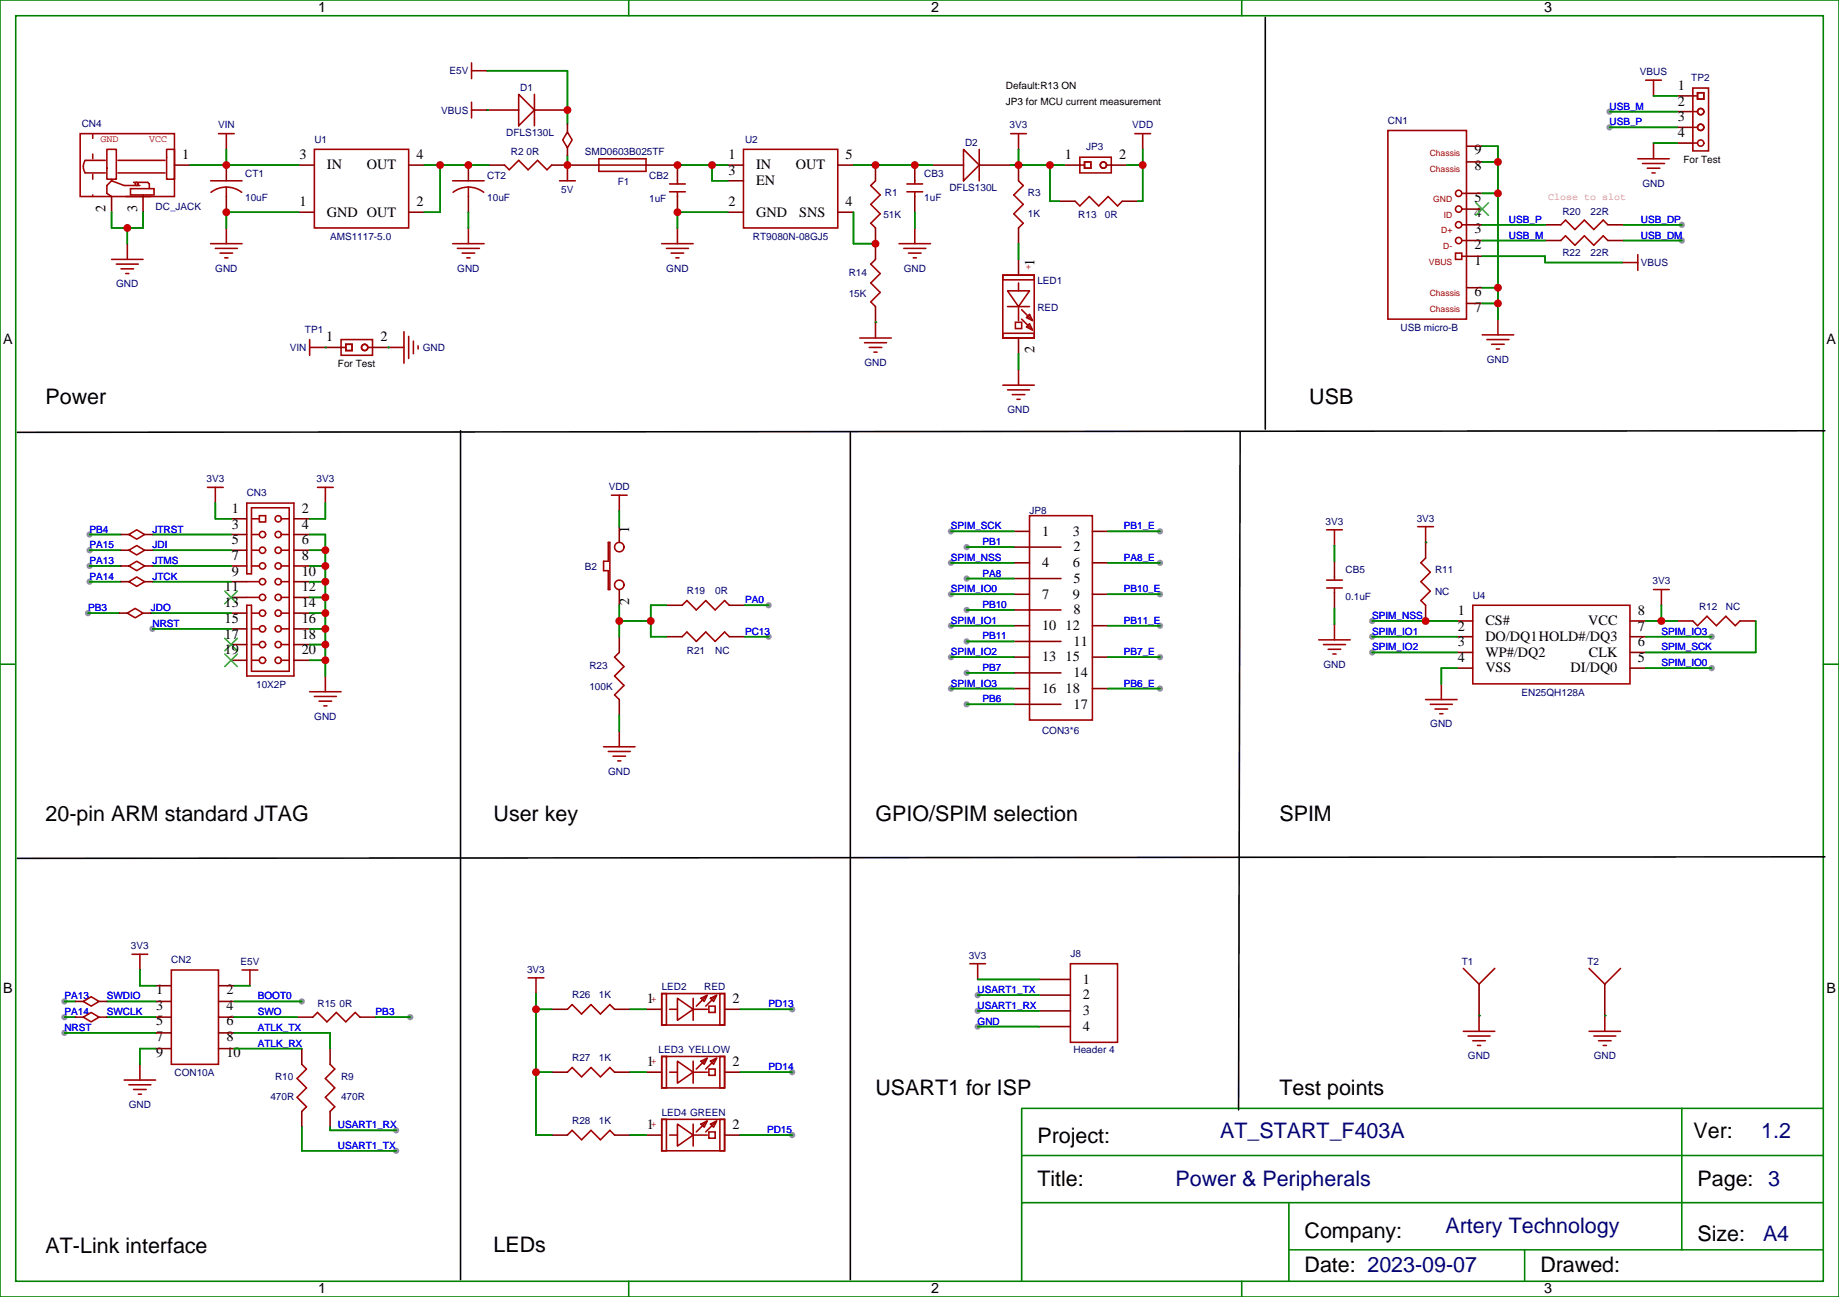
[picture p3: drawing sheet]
<svg xmlns="http://www.w3.org/2000/svg" width="413mm" height="291mm" viewBox="0 0 413 291" stroke-linecap="round" stroke-linejoin="round" font-family="sans-serif">
<g fill="#999">
<circle cx="20.1" cy="127" r=".71"/>
<circle cx="20.1" cy="123.5" r=".71"/>
<circle cx="20.1" cy="119.9" r=".71"/>
<circle cx="34.2" cy="141.1" r=".71"/>
<circle cx="20.1" cy="130.5" r=".71"/>
<circle cx="19.8" cy="137.6" r=".71"/>
<circle cx="14.5" cy="231.8" r=".71"/>
<circle cx="14.5" cy="228.2" r=".71"/>
<circle cx="14.5" cy="224.7" r=".71"/>
<circle cx="67.7" cy="224.7" r=".71"/>
<circle cx="377.5" cy="50.4" r=".71"/>
<circle cx="377.5" cy="54" r=".71"/>
<circle cx="219.4" cy="223.3" r=".71"/>
<circle cx="219.4" cy="226.8" r=".71"/>
<circle cx="219.4" cy="230.4" r=".71"/>
<circle cx="213.4" cy="119.2" r=".71"/>
<circle cx="217" cy="122.8" r=".71"/>
<circle cx="213.4" cy="126.3" r=".71"/>
<circle cx="217" cy="129.8" r=".71"/>
<circle cx="213.4" cy="133.3" r=".71"/>
<circle cx="217" cy="136.9" r=".71"/>
<circle cx="213.4" cy="140.4" r=".71"/>
<circle cx="217" cy="143.9" r=".71"/>
<circle cx="213.4" cy="147.5" r=".71"/>
<circle cx="217" cy="151" r=".71"/>
<circle cx="213.4" cy="154.5" r=".71"/>
<circle cx="217" cy="158" r=".71"/>
<circle cx="260.4" cy="119.2" r=".71"/>
<circle cx="260.4" cy="126.3" r=".71"/>
<circle cx="260.4" cy="133.3" r=".71"/>
<circle cx="260.4" cy="140.4" r=".71"/>
<circle cx="260.4" cy="147.5" r=".71"/>
<circle cx="260.4" cy="154.5" r=".71"/>
<circle cx="308" cy="142.9" r=".71"/>
<circle cx="308" cy="146.4" r=".71"/>
<circle cx="384.2" cy="149.9" r=".71"/>
<circle cx="308" cy="139.3" r=".71"/>
<circle cx="384.2" cy="142.9" r=".71"/>
<circle cx="172.5" cy="142.9" r=".71"/>
<circle cx="172.5" cy="135.8" r=".71"/>
<circle cx="177.8" cy="226.5" r=".71"/>
<circle cx="177.8" cy="254.7" r=".71"/>
<circle cx="177.8" cy="240.6" r=".71"/>
<circle cx="88.9" cy="253.6" r=".71"/>
<circle cx="88.9" cy="258.2" r=".71"/>
<circle cx="361.2" cy="28.6" r=".71"/>
<circle cx="361.2" cy="25" r=".71"/>
<circle cx="92.1" cy="228.2" r=".71"/>
</g>
<g fill="none" stroke="#a10000" stroke-width=".35">
<path d="M105.8 15.9h3.6M105.8 14.1v3.5M369.4 18h3.5M371.1 18v3.5M379.9 19.8h3.6v14.1h-3.6zM18 30h21.2v14.1h-21.2zM19 38.8h4.6M19 36h4.6M19.1 36a2.46 2.46 0 0 0 0 2.8M24 33.5h2.1v6.7h-2.1zM26.5 38.8h10.5M26.5 36h10.5"/>
<path d="M37.4 33.5h1.8v6.7h-1.8zM49 30h3.6M50.8 30v3.5M70.6 33.5h21.1v17.7h-21.1zM105.8 22.9v3.6M105.8 24.7h3.6M113.2 37l1.1 1.1 2.1-2.1 2.1 2.1 2.1-2.1 2.2 2.1 1-1.1M116.4 21.2l3.5 3.5-3.5 3.5zM119.9 21.2v7M127.4 37v3.6M134.4 37h10.6M134.4 35.6h10.6v2.9h-10.6z"/>
<path d="M166.9 33.5h21.1v17.7h-21.1zM216.3 33.5l3.5 3.5-3.5 3.6zM219.8 33.5v7.1M226.8 30h3.6M228.6 30v3.5M242.4 35.3h7v3.5h-7zM242.4 37h1M243.4 36.3h1.4v1.4h-1.4zM248.4 37h1M254.7 30h3.5M256.5 30v3.5M311.5 29.3h17.6v42.3h-17.6z"/>
<path d="M367.6 35.6h7M368.7 36.7h4.9M369.7 37.7h2.8M370.8 38.8h.7M371.1 32.1v3.5M379.9 21.5h1.1M379.9 25h1.1M379.9 28.6h1.1M379.9 32.1h1.1M381 20.8h1.4v1.4h-1.4zM25 40.6l-1 1v1.8l1 .7M25 40.6l2.9 1h3.5"/>
<path d="M25 40.2v.4M25 58.2h7.1M26.1 59.3h4.9M28.2 44.1h5.7M28.6 54.7v3.5M29.3 42.3h5.3v1.4h-5.3zM30 40.9h3.2l.3 .4v1M32.1 43.7v.4M47.3 40.6h7M47.3 54.7h7M48.3 55.7h5M49.4 56.8h2.8"/>
<path d="M50.4 57.9h.8M50.8 42l1.8 .3 1.6 .9M50.8 42l-1.8 .3-1.6 .9M50.8 42v2.1M50.8 51.2v3.5M101.6 40.6h7.1M101.6 54.7h7.1M102.7 55.7h4.9M103.7 56.8h2.8M104.8 57.9h.7M105.1 42l1.8 .3 1.7 .9M105.1 42l-1.8 .3-1.6 .9"/>
<path d="M105.1 42v2.1M105.1 51.2v3.5M125.6 40.6h3.5M148.5 54.7h7.1M149.6 55.7h4.9M150.3 43h3.5M150.3 41.3h3.5M150.6 56.8h2.9M151.7 57.9h.7M152 40.6v.7M152 43v1.1M152 51.2v3.5"/>
<path d="M196.5 40.6l-1.1 1 2.2 2.1-2.2 2.2 2.2 2.1-2.2 2.1 1.1 1.1M196.5 58.2l-1.1 1.1 2.2 2.1-2.2 2.1 2.2 2.1-2.2 2.1 1.1 1.1M201.8 54.7h7M202.8 55.7h5M203.6 43h3.5M203.6 41.3h3.5M203.9 56.8h2.8M205 57.9h.7M205.3 40.6v.7M205.3 43v1.1M205.3 51.2v3.5M228.6 40.6l1.1 1-2.2 2.1 2.2 2.2-2.2 2.1 2.2 2.1-1.1 1.1"/>
<path d="M241.3 45.2l1.1 1 2.1-2.1 2.1 2.1 2.1-2.1 2.1 2.1 1.1-1M326.7 56.8h1.4v1.4h-1.4zM328.1 43.4h1M328.1 46.9h1M328.1 50.4h1M328.1 54h1M328.1 57.5h1M350.3 54l1.1-1.1 2.1 2.1 2.1-2.1 2.1 2.1 2.1-2.1 1.1 1.1M350.3 50.4l1.1-1 2.1 2.1 2.1-2.1 2.1 2.1 2.1-2.1 1.1 1M364.1 58.9h3.5M367.6 57.1v3.6M27.2 60.3h2.8"/>
<path d="M28.2 61.4h.7M69.5 78h3.5M69.5 76.2v3.5M76.6 76.2h7v3.5h-7zM76.6 78h1M77.6 77.3h1.4v1.4h-1.4zM82.5 78h1.1M87.1 78h3.6M90.7 74.4v7.1M91.7 75.5v4.9M92.8 76.6v2.8M93.8 77.6v.7"/>
<path d="M193 75.8h7M194 76.9h5M195.1 78h2.8M196.1 79h.7M196.5 72.3v3.5M225.1 61.7h7v14.1h-7zM225.1 74.8h7v1h-7zM225.1 61.7h7v1.1h-7zM226.1 65.3h5l-2.5 3.5zM226.1 68.8h5M227.9 72.3h1.4v1.4h-1.4zM228.6 63.5v1.8"/>
<path d="M228.6 68.8v3.2M229.3 69.5l2.1 2.1M229.3 71.6l2.1 2.1M231.1 72.7l.7 1.4-1.4-.7zM231.1 70.6l.7 1.4-1.4-.7zM332.7 75.1h7M333.7 76.2h5M334.8 77.3h2.8M335.8 78.3h.7M336.2 71.6v3.5M225.1 86.4h7M226.1 87.5h5"/>
<path d="M227.2 88.5h2.8M228.2 89.6h.8M228.6 82.9v3.5M46.6 109.4h3.5M48.3 109.4v3.5M55.4 112.9h10.6v38.8h-10.6v-15.9h1v14.8h8.5v-36.7h-8.5v14.9h-1zM56.4 116.4h1.8M56.4 119.9h1.8M58.2 115.7h1.4v1.4h-1.4zM63.1 116.4h1.8M63.1 119.9h1.8M71.3 109.4h3.5"/>
<path d="M73 109.4v3.5M137.2 111.1h3.6M139 111.1v3.6M231.1 115.7h14.1v45.9h-14.1zM297.7 118.9h3.6M299.5 118.9v3.5M318.2 118.2h3.5M320 118.2v3.5M55.4 130.5h2.8M55.4 134.1h2.8M56.4 123.5h1.8M56.4 127h1.8"/>
<path d="M56.4 137.6h1.8M63.1 130.5h1.8M63.1 134.1h1.8M63.1 123.5h1.8M63.1 127h1.8M63.1 137.6h1.8M136.5 121.7h.4v10.6h-.4v-4.2h-1v-2.2h1zM153.1 135.8l1.1-1 2.1 2.1 2.1-2.1 2.1 2.1 2.1-2.1 1.1 1M297.7 131.9h3.6M297.7 130.2h3.6M299.5 129.5v.7M299.5 131.9v1.1"/>
<path d="M320 125.2l-1.1 1.1 2.1 2.1-2.1 2.1 2.1 2.1-2.1 2.2 1.1 1M330.6 135.8h35.2v17.7h-35.2zM371.1 132.3h3.5M372.9 132.3v3.5M379.9 139.3l1.1 1.1 2.1-2.1 2.1 2.1 2.1-2.1 2.2 2.1 1-1.1M56.4 141.1h1.8M56.4 144.6h1.8M56.4 148.2h1.8M63.1 141.1h1.8M63.1 144.6h1.8M63.1 148.2h1.8M69.5 155.2h7.1"/>
<path d="M70.6 156.3h4.9M71.6 157.3h2.8M72.7 158.4h.7M73 151.7v3.5M139 146.4l-1.1 1.1 2.2 2.1-2.2 2.1 2.2 2.1-2.2 2.1 1.1 1.1M153.1 142.9l1.1-1.1 2.1 2.1 2.1-2.1 2.1 2.1 2.1-2.1 1.1 1.1M296 143.6h7M297 144.6h5M298.1 145.7h2.8M299.2 146.8h.7M299.5 140.1v3.5M320 157h7"/>
<path d="M321 158h5M322.1 159.1h2.8M323.5 153.5v3.5M135.5 167.6h7M136.5 168.6h5M137.6 169.7h2.8M138.6 170.7h.7M139 164v3.6M323.1 160.2h.7M29.6 214.1h3.6M31.4 214.1v3.6M38.5 217.7h10.5v21.1h-10.5z"/>
<path d="M54.3 217.7h3.6M56.1 217.7v3.5M118.5 219.4h3.6M120.3 219.4v3.6M217.7 216.3h3.5M219.4 216.3v3.5M240.2 216.3h10.6v17.6h-10.6zM328.4 217.3l3.6 3.5 3.5-3.5M356.7 217.3l3.5 3.5 3.5-3.5M31.4 238.8v3.6M67.7 238.8l1.1 1.1-2.1 2.1 2.1 2.1-2.1 2.1 2.1 2.2-1.1 1M70.2 228.2l1.1-1 2.1 2.1 2.1-2.1 2.1 2.1 2.1-2.1 1.1 1"/>
<path d="M74.1 238.8l1 1.1-2.1 2.1 2.1 2.1-2.1 2.1 2.1 2.2-1 1M127.4 226.5l1-1.1 2.1 2.1 2.1-2.1 2.2 2.1 2.1-2.1 1 1.1M148.5 223h14.1v7h-14.1zM148.5 223h1.1v7h-1.1zM148.5 237.1h14.1v7h-14.1zM148.5 237.1h1.1v7h-1.1zM150.3 226.5h1.7M152 224l3.6 2.5-3.6 2.5zM152 238.1l3.6 2.5-3.6 2.5zM155.6 224v5M155.6 238.1v5M155.6 226.5h3.1"/>
<path d="M157.3 224l1.4-.7-.7 1.4zM157.3 238.1l1.4-.7-.7 1.4zM158.4 223.7l-2.1 2.1M158.4 237.8l-2.1 2.1M159.1 225.8h1.4v1.4h-1.4zM159.1 239.9h1.4v1.4h-1.4zM159.5 224l1.4-.7-.7 1.4zM159.5 238.1l1.4-.7-.7 1.4zM160.5 223.7l-2.1 2.1M160.5 237.8l-2.1 2.1M161.6 223h1v7h-1zM161.6 237.1h1v7h-1z"/>
<path d="M328.4 231.4h7.1M329.5 232.5h4.9M330.6 233.5h2.8M331.6 234.6h.7M332 227.9v3.5M356.7 231.4h7M357.7 232.5h5M358.8 233.5h2.8M359.8 234.6h.7M360.2 227.9v3.5M27.9 242.4h7M28.9 243.4h5"/>
<path d="M30 244.5h2.8M31 245.5h.7M127.4 254.7l1-1.1 2.1 2.2 2.1-2.2 2.2 2.2 2.1-2.2 1 1.1M127.4 240.6l1-1.1 2.1 2.2 2.1-2.2 2.2 2.2 2.1-2.2 1 1.1M148.5 251.2h14.1v7h-14.1zM148.5 251.2h1.1v7h-1.1zM150.3 254.7h1.7M150.3 240.6h1.7M152 252.2l3.6 2.5-3.6 2.5zM155.6 252.2v5M155.6 254.7h3.1M155.6 240.6h3.1"/>
<path d="M157.3 252.2l1.4-.7-.7 1.4zM158.4 251.9l-2.1 2.1M159.1 254h1.4v1.4h-1.4zM159.5 252.2l1.4-.7-.7 1.4zM160.5 251.9l-2.1 2.1M161.6 251.2h1v7h-1z"/>
<circle cx="247.7" cy="37" r=".71"/>
<circle cx="381.7" cy="25" r=".71"/>
<circle cx="381.7" cy="28.6" r=".71"/>
<circle cx="381.7" cy="32.1" r=".71"/>
<circle cx="30.7" cy="41.3" r=".35"/>
<circle cx="327.4" cy="46.9" r=".71"/>
<circle cx="327.4" cy="54" r=".71"/>
<circle cx="327.4" cy="50.4" r=".71"/>
<circle cx="327.4" cy="43.4" r=".71"/>
<circle cx="81.8" cy="78" r=".71"/>
<circle cx="58.9" cy="119.9" r=".71"/>
<circle cx="62.4" cy="116.4" r=".71"/>
<circle cx="62.4" cy="119.9" r=".71"/>
<circle cx="58.9" cy="137.6" r=".71"/>
<circle cx="58.9" cy="127" r=".71"/>
<circle cx="58.9" cy="123.5" r=".71"/>
<circle cx="58.9" cy="134.1" r=".71"/>
<circle cx="58.9" cy="130.5" r=".71"/>
<circle cx="62.4" cy="130.5" r=".71"/>
<circle cx="62.4" cy="127" r=".71"/>
<circle cx="62.4" cy="134.1" r=".71"/>
<circle cx="62.4" cy="137.6" r=".71"/>
<circle cx="62.4" cy="123.5" r=".71"/>
<circle cx="139" cy="122.8" r="1.06"/>
<circle cx="139" cy="131.2" r="1.06"/>
<circle cx="58.9" cy="148.2" r=".71"/>
<circle cx="58.9" cy="144.6" r=".71"/>
<circle cx="58.9" cy="141.1" r=".71"/>
<circle cx="62.4" cy="148.2" r=".71"/>
<circle cx="62.4" cy="141.1" r=".71"/>
<circle cx="62.4" cy="144.6" r=".71"/>
</g>
<g fill="none" stroke="#870000" stroke-width=".35">
<path d="M109.4 15.9h.1M39.2 37h3.5M50.8 37v3.6M50.8 33.5h.1M67 37h3.6M91.7 37h3.5M105.1 37v3.6M109.4 24.7h.1M109.4 24.7h7M109.7 37h3.5M119.9 24.7h7.1M123.8 37h10.6"/>
<path d="M145 37h7v3.6M163.3 37h3.6M188 37h3.6M196.5 37v3.6M205.3 37v3.6M209.2 37h7.1M219.8 37h7M228.6 37v3.6M228.6 33.5h.1M238.8 37h3.6M249.4 37h3.5M256.5 33.5h.1"/>
<path d="M329.1 36.3h3.6M329.1 32.8h3.6M371.1 32.1h.1M371.1 21.5h.1M376.4 21.5h3.5M376.4 25h3.5M376.4 28.6h3.5M376.4 32.1h3.5M25 44.1v3.5M28.6 54.7h.1M32.1 44.1v3.5M50.8 51.2h.1"/>
<path d="M50.8 44.1v3.5M67 47.6h3.6M91.7 47.6h3.5M105.1 51.2h.1M105.1 44.1v3.5M152 51.2h.1M152 44.1v3.5M163.3 47.6h3.6M163.3 40.6h3.6M188 47.6h3.6M196.5 51.2v7M205.3 51.2h.1"/>
<path d="M205.3 44.1v3.5M228.6 51.2v3.5M228.6 58.2v3.5M237.8 45.2h3.5M251.9 45.2h3.5M329.1 57.5h3.6M329.1 54h3.6M329.1 50.4h3.6M329.1 43.4h3.6M329.1 46.9h3.6M346.8 54h3.5M346.8 50.4h3.5"/>
<path d="M360.9 54h3.5M360.9 50.4h3.5M364.1 58.9h.1M73 78h3.6M73 78h.1M83.6 78h3.5M196.5 72.3h.1M196.5 68.8v3.5M228.6 75.8v3.6M329.1 64.6h3.6M329.1 68.1h3.6M336.2 71.6h.1"/>
<path d="M228.6 82.9h.1M48.3 112.9h.1M51.9 116.4h3.5M51.9 119.9h3.5M66 116.4h3.5M66 119.9h3.5M73 112.9h.1M139 118.2v3.5M139 114.7h.1M227.5 119.2h3.6M245.2 119.2h3.5M51.9 123.5h3.5"/>
<path d="M51.9 127h3.5M51.9 130.5h3.5M51.9 134.1h3.5M51.9 137.6h3.5M66 123.5h3.5M66 127h3.5M66 130.5h3.5M66 134.1h3.5M66 137.6h3.5M139 132.3v3.5M149.6 135.8h3.5M163.7 135.8h3.5"/>
<path d="M227.5 122.8h10.6M227.5 126.3h3.6M227.5 129.8h10.6M227.5 133.3h3.6M227.5 136.9h10.6M245.2 126.3h3.5M245.2 133.3h3.5M299.5 125.9v3.6M299.5 133v3.5M299.5 122.4h.1M320 135.8v3.5M320 121.7v3.5"/>
<path d="M327 139.3h3.6M365.8 139.3h3.6M372.9 135.8h.1M376.4 139.3h3.5M390.5 139.3h3.6M51.9 141.1h3.5M51.9 144.6h3.5M51.9 148.2h3.5M66 141.1h3.5M66 144.6h3.5M66 148.2h3.5M73 151.7h.1"/>
<path d="M139 142.9v3.5M139 157v3.5M149.6 142.9h3.5M163.7 142.9h3.5M227.5 140.4h3.6M227.5 143.9h10.6M227.5 147.5h3.6M227.5 151h10.6M227.5 154.5h3.6M227.5 158h10.6M245.2 140.4h3.5M245.2 147.5h3.5"/>
<path d="M245.2 154.5h3.5M299.5 140.1h.1M323.5 153.5h.1M327 142.9h3.6M327 146.4h3.6M327 149.9h3.6M365.8 142.9h3.6M365.8 146.4h3.6M365.8 149.9h3.6M139 164h.1M31.4 217.7h.1M219.4 219.8h.1"/>
<path d="M233.2 219.8h7M31.4 238.8h.1M34.9 221.2h3.6M34.9 224.7h3.6M34.9 228.2h3.6M34.9 231.8h3.6M34.9 235.3h3.6M49 221.2h3.6M49 224.7h3.6M49 228.2h3.6M49 231.8h3.6M49 235.3h3.6"/>
<path d="M56.1 221.2h.1M66.7 228.2h3.5M67.7 235.3v3.5M74.1 235.3v3.5M80.8 228.2h3.5M120.3 223h.1M123.8 226.5h3.6M137.9 226.5h3.6M145 226.5h3.5M162.6 226.5h3.6M233.2 223.3h7M233.2 226.8h7"/>
<path d="M233.2 230.4h7M332 227.9h.1M332 220.8v7.1M360.2 227.9h.1M360.2 220.8v7.1M67.7 249.4v3.5M74.1 249.4v3.5M123.8 254.7h3.6M123.8 240.6h3.6M137.9 254.7h3.6M137.9 240.6h3.6M145 254.7h3.5"/>
<path d="M145 240.6h3.5M162.6 254.7h3.6M162.6 240.6h3.6"/>
</g>
<path d="M20.8 30v14.1" fill="none" stroke="#a10000" stroke-width=".35" stroke-dasharray="1.1 3.5"/>
<path d="M331.3 45.5l2.8 2.8M334.1 45.5l-2.8 2.8M50.4 132.6l2.9 2.9M53.3 132.6l-2.9 2.9M50.4 143.2l2.9 2.8M50.4 146.8l2.9 2.8M53.3 143.2l-2.9 2.8M53.3 146.8l-2.9 2.8" fill="none" stroke="#3c3" stroke-width=".35"/>
<g fill="none" stroke="#008700" stroke-width=".35">
<path d="M109.4 15.9h18v12M42.7 37h24.3M50.8 33.5v3.5M95.2 37h14.5M98.8 37v10.6h-3.6M127 24.7h.4M127.4 34.9v2.1M152 37h11.3M159.8 37v3.6h3.5M191.6 37h17.6M226.8 37h12M228.6 33.5v3.5"/>
<path d="M235.7 37v8.2h2.1M252.9 37h3.6M256.5 33.5v11.7h-1.1M332.7 32.8h3.5v38.8M332.7 36.3h3.5M361.2 28.6h15.2M361.2 25h15.2M371.1 21.5h5.3M371.1 32.1h5.3M25 47.6v3.6h7.1v-3.6M28.6 51.2v3.5M67 47.6h-16.2v3.6"/>
<path d="M105.1 47.6v3.6M163.3 47.6h-11.3v3.6M191.6 47.6v7.1h4.9M205.3 47.6v3.6M228.6 54.7v3.5M332.7 54h14.1M332.7 43.4h3.5M332.7 50.4h14.1M332.7 57.5h14.1v1.4h17.3M364.4 54h13.1M364.4 50.4h13.1M228.6 79.4v3.5"/>
<path d="M332.7 68.1h3.5M332.7 64.6h3.5M20.1 119.9h7.1M34.2 119.9h17.7M48.3 112.9v3.5h3.6M69.5 119.9h3.5v31.8M73 112.9v3.5h-3.5M139 114.7v3.5M213.4 119.2h14.1M248.7 119.2h11.6M19.8 137.6h7M20.1 127h7.1"/>
<path d="M20.1 123.5h7.1M20.1 130.5h7.1M33.9 137.6h18M34.2 127h17.7M34.2 123.5h17.7M34.2 130.5h17.7M69.5 127h3.5M69.5 123.5h3.5M69.5 134.1h3.5M69.5 137.6h3.5M69.5 130.5h3.5M139 139.3h7"/>
<path d="M139 135.8v7.1M149.6 135.8h-3.6v7.1h3.6M167.2 135.8h5.3M213.4 126.3h14.1M213.4 133.3h14.1M217 122.8h10.5M217 129.8h10.5M217 136.9h10.5M248.7 126.3h11.6M248.7 133.3h11.6M299.5 122.4v3.5M299.5 136.5v3.6"/>
<path d="M308 139.3h19M369.4 139.3h7M372.9 135.8v3.5M394.1 139.3v7.1h-24.7M34.2 141.1h17.7M69.5 148.2h3.5M69.5 141.1h3.5M69.5 144.6h3.5M167.2 142.9h5.3M213.4 140.4h14.1M213.4 147.5h14.1M213.4 154.5h14.1"/>
<path d="M217 143.9h10.5M217 151h10.5M217 158h10.5M248.7 140.4h11.6M248.7 147.5h11.6M248.7 154.5h11.6M308 142.9h19M308 146.4h19M327 149.9h-3.5v3.6M369.4 142.9h14.8M369.4 149.9h14.8M139 160.5v3.5"/>
<path d="M31.4 217.7v3.5h3.5M219.4 219.8h13.8M14.5 231.8h20.4M14.5 228.2h2.4M14.5 224.7h2.4M24 228.2h10.9M24 224.7h10.9M34.9 235.3h-3.5v3.5M52.6 231.8h21.5v3.5M52.6 228.2h14.1M52.6 221.2h3.5M52.6 224.7h15.1"/>
<path d="M52.6 235.3h15.1M84.3 228.2h7.8M120.3 223v31.7h3.5M120.3 226.5h3.5M141.5 226.5h3.5M166.2 226.5h11.6M219.4 223.3h13.8M219.4 226.8h13.8M219.4 230.4h13.8M67.7 252.9v5.3h21.2M74.1 252.9v.7h14.8M120.3 240.6h3.5"/>
<path d="M141.5 240.6h3.5M141.5 254.7h3.5M166.2 240.6h11.6M166.2 254.7h11.6"/>
</g>
<g fill="#008700">
<circle cx="109.4" cy="24.7" r=".18"/>
<circle cx="320" cy="121.7" r=".18"/>
<circle cx="196.5" cy="72.3" r=".18"/>
<circle cx="73" cy="78" r=".18"/>
<circle cx="87.1" cy="78" r=".18"/>
<circle cx="332" cy="227.9" r=".18"/>
<circle cx="360.2" cy="227.9" r=".18"/>
</g>
<path d="M127.4 29.6l1 1.8-1 1.8-1.1-1.8zM28.9 119.9l1.8-1 1.8 1-1.8 1.1zM28.6 137.6l1.7-1.1 1.8 1.1-1.8 1zM28.9 123.5l1.8-1.1 1.8 1.1-1.8 1zM28.9 127l1.8-1.1 1.8 1.1-1.8 1.1zM28.9 130.5l1.8-1 1.8 1-1.8 1.1zM18.7 224.7l1.8-1 1.7 1-1.7 1.1zM18.7 228.2l1.8-1 1.7 1-1.7 1.1z" fill="none" stroke="#a10000" stroke-width=".35"/>
<g fill="none" stroke="#870000" stroke-width=".35">
<path d="M127.4 27.9v1.7M127.4 33.2v1.7M27.2 119.9h1.7M32.5 119.9h1.7M26.8 137.6h1.8M27.2 123.5h1.7M27.2 127h1.7M27.2 130.5h1.7M32.1 137.6h1.8M32.5 123.5h1.7M32.5 127h1.7M32.5 130.5h1.7"/>
<path d="M16.9 224.7h1.8M16.9 228.2h1.8M22.2 224.7h1.8M22.2 228.2h1.8"/>
</g>
<g fill="none" stroke="#008000" stroke-width=".35">
<path d="M0 0h412.7v291h-412.7zM3.5 3.5h405.7v284h-405.7zM141.1 0v3.5M278.7 0v3.5M0 149h3.5M409.2 149h3.5M377.5 248.7v31.8M409.2 259.3h-179.9v10.6M409.2 248.7h-179.9v10.6M289.3 269.9v17.6M409.2 269.9h-179.9v17.6M141.1 287.5v3.5"/>
<path d="M278.7 287.5v3.5M289.3 280.5h119.9M342.2 280.5v7"/>
</g>
<path d="M284 3.9v92.4M103.4 96.7v190.5M190.9 97v190.2M278.3 97l-.3 152.1M409.6 96.7l-405.7 .3M409.6 192.3l-405.7 .3" fill="none" stroke="#000" stroke-width=".35"/>
<g fill="#c00">
<circle cx="228.6" cy="37" r=".88"/>
<circle cx="235.7" cy="37" r=".88"/>
<circle cx="196.5" cy="37" r=".88"/>
<circle cx="205.3" cy="37" r=".88"/>
<circle cx="98.8" cy="37" r=".88"/>
<circle cx="105.1" cy="37" r=".88"/>
<circle cx="159.8" cy="37" r=".88"/>
<circle cx="152" cy="37" r=".88"/>
<circle cx="50.8" cy="37" r=".88"/>
<circle cx="28.6" cy="51.2" r=".88"/>
<circle cx="256.5" cy="37" r=".88"/>
<circle cx="127.4" cy="37" r=".88"/>
<circle cx="127.4" cy="24.7" r=".88"/>
<circle cx="73" cy="123.5" r=".88"/>
<circle cx="73" cy="148.2" r=".88"/>
<circle cx="73" cy="134.1" r=".88"/>
<circle cx="73" cy="141.1" r=".88"/>
<circle cx="73" cy="137.6" r=".88"/>
<circle cx="73" cy="144.6" r=".88"/>
<circle cx="73" cy="130.5" r=".88"/>
<circle cx="73" cy="127" r=".88"/>
<circle cx="336.2" cy="68.1" r=".88"/>
<circle cx="336.2" cy="43.4" r=".88"/>
<circle cx="336.2" cy="36.3" r=".88"/>
<circle cx="336.2" cy="64.6" r=".88"/>
<circle cx="152" cy="47.6" r=".88"/>
<circle cx="320" cy="139.3" r=".88"/>
<circle cx="372.9" cy="139.3" r=".88"/>
<circle cx="146.1" cy="139.3" r=".88"/>
<circle cx="139" cy="139.3" r=".88"/>
<circle cx="120.3" cy="240.6" r=".88"/>
<circle cx="120.3" cy="226.5" r=".88"/>
<circle cx="196.5" cy="54.7" r=".88"/>
<circle cx="50.8" cy="47.6" r=".88"/>
</g>
<g font-size="4.8">
<text x="10.2" y="90.8">Power</text>
<text x="293.9" y="90.8">USB</text>
<text x="10.2" y="184.2">20-pin ARM standard JTAG</text>
<text x="110.8" y="184.2">User key</text>
<text x="196.5" y="184.2">GPIO/SPIM selection</text>
<text x="287.2" y="184.2">SPIM</text>
<text x="196.5" y="245.6">USART1 for ISP</text>
<text x="287.2" y="245.6">Test points</text>
<text x="232.8" y="256.6">Project:</text>
<text x="380.1" y="255.4">Ver:</text>
<text x="232.8" y="266">Title:</text>
<text x="381" y="266">Page: 3</text>
<text x="10.2" y="281.3">AT-Link interface</text>
<text x="110.8" y="280.9">LEDs</text>
<text x="292.8" y="277.7">Company:</text>
<text x="381" y="278.4">Size:</text>
<text x="292.8" y="285.4">Date: 2023-09-07</text>
<text x="345.7" y="285.4">Drawed:</text>
</g>
<g font-size="4.8" fill="#000080">
<text x="273.9" y="255.4">AT_START_F403A</text>
<text x="395.3" y="255.4">1.2</text>
<text x="263.8" y="266">Power &amp; Peripherals</text>
<text x="324.4" y="276.6">Artery Technology</text>
<text x="395.7" y="278.4">A4</text>
</g>
<g font-size="3.2">
<text x="71.4" y="2.7">1</text>
<text x="209" y="2.7">2</text>
<text x="346.6" y="2.7">3</text>
<text x="376.6" y="20.2">1</text>
<text x="376.6" y="23.7">2</text>
<text x="376.6" y="27.2">3</text>
<text x="40.9" y="35.7">1</text>
<text x="67.2" y="35.7">3</text>
<text x="93.5" y="35.7">4</text>
<text x="163.5" y="35.7">1</text>
<text x="189.8" y="35.7">5</text>
<text x="239" y="35.7">1</text>
<text x="251.2" y="35.7">2</text>
<text x="330.9" y="34.7">9</text>
<text x="376.6" y="30.8">4</text>
<text x="73.4" y="38">IN</text>
<text x="82.3" y="38">OUT</text>
<text x="163.5" y="39.2">3</text>
<text x="169.7" y="38">IN</text>
<text x="169.7" y="41.5">EN</text>
<text x="178.6" y="38">OUT</text>
<text x="330.9" y="38.2">8</text>
<text x="23.7" y="47.5" transform="rotate(-90 23.7 47.5)">2</text>
<text x="30.8" y="47.5" transform="rotate(-90 30.8 47.5)">3</text>
<text x="67.2" y="46.3">1</text>
<text x="93.5" y="46.3">2</text>
<text x="163.5" y="46.3">2</text>
<text x="189.8" y="46.3">4</text>
<text x="330.9" y="45.3">5</text>
<text x="73.4" y="48.6">GND OUT</text>
<text x="169.7" y="48.6">GND</text>
<text x="179.4" y="48.6">SNS</text>
<text x="330.9" y="52.3">3</text>
<text x="330.9" y="48.8">4</text>
<text x="232.2" y="59.7" transform="rotate(-90 232.2 59.7)">1</text>
<text x="330.9" y="59.4">1</text>
<text x="330.9" y="55.8">2</text>
<text x="330.9" y="66.4">6</text>
<text x="330.9" y="69.9">7</text>
<text x=".7" y="77.3">A</text>
<text x="73.2" y="76.6">1</text>
<text x="85.4" y="76.6">2</text>
<text x="409.9" y="77.3">A</text>
<text x="232.2" y="79.2" transform="rotate(-90 232.2 79.2)">2</text>
<text x="52" y="115.1">1</text>
<text x="52" y="118.6">3</text>
<text x="67.7" y="115.1">2</text>
<text x="67.7" y="118.6">4</text>
<text x="141.2" y="119.6" transform="rotate(-90 141.2 119.6)">1</text>
<text x="52" y="122.1">5</text>
<text x="52" y="125.7">7</text>
<text x="67.7" y="122.1">6</text>
<text x="67.7" y="125.7">8</text>
<text x="233.9" y="120.2">1</text>
<text x="240.8" y="120.2">3</text>
<text x="240.9" y="123.7">2</text>
<text x="52" y="129.2">9</text>
<text x="67.7" y="129.2">10</text>
<text x="233.9" y="127.3">4</text>
<text x="240.8" y="127.3">6</text>
<text x="240.9" y="130.8">5</text>
<text x="50.4" y="132.7">11</text>
<text x="50.4" y="136.2">13</text>
<text x="67.7" y="132.7">12</text>
<text x="67.7" y="136.2">14</text>
<text x="141.2" y="135.7" transform="rotate(-90 141.2 135.7)">2</text>
<text x="233.9" y="134.3">7</text>
<text x="240.8" y="134.3">9</text>
<text x="240.9" y="137.8">8</text>
<text x="327.2" y="138">1</text>
<text x="367.6" y="138">8</text>
<text x="50.4" y="139.8">15</text>
<text x="50.4" y="143.3">17</text>
<text x="67.7" y="139.8">16</text>
<text x="67.7" y="143.3">18</text>
<text x="233.9" y="141.4">10</text>
<text x="239.2" y="141.4">12</text>
<text x="327.2" y="141.5">2</text>
<text x="333.4" y="140.3">CS#</text>
<text x="333.4" y="143.8">DO/DQ1HOLD#/DQ3</text>
<text x="356.5" y="140.3">VCC</text>
<text x="367.6" y="141.5">7</text>
<text x="50.4" y="146.8">19</text>
<text x="67.7" y="146.8">20</text>
<text x="233.9" y="148.4">13</text>
<text x="239.2" y="148.4">15</text>
<text x="240.9" y="144.9">11</text>
<text x="327.2" y="145.1">3</text>
<text x="327.2" y="148.6">4</text>
<text x="333.4" y="147.4">WP#/DQ2</text>
<text x="356.6" y="147.4">CLK</text>
<text x="367.6" y="148.6">5</text>
<text x="367.6" y="145.1">6</text>
<text x="233.9" y="155.5">16</text>
<text x="239.2" y="155.5">18</text>
<text x="240.9" y="152">14</text>
<text x="333.4" y="150.9">VSS</text>
<text x="352.5" y="150.9">DI/DQ0</text>
<text x="240.9" y="159">17</text>
<text x="243.1" y="220.7">1</text>
<text x=".7" y="222.8">B</text>
<text x="35.1" y="223.1">1</text>
<text x="35.1" y="226.6">3</text>
<text x="50.8" y="223.1">2</text>
<text x="50.8" y="226.6">4</text>
<text x="145.2" y="225.1">1</text>
<text x="164.4" y="225.1">2</text>
<text x="243.1" y="224.3">2</text>
<text x="243.1" y="227.8">3</text>
<text x="409.9" y="222.8">B</text>
<text x="35.1" y="230.1">5</text>
<text x="35.1" y="233.6">7</text>
<text x="50.8" y="230.1">6</text>
<text x="50.8" y="233.6">8</text>
<text x="243.1" y="231.3">4</text>
<text x="35.1" y="237.2">9</text>
<text x="50.8" y="237.2">10</text>
<text x="145.2" y="239.2">1</text>
<text x="164.4" y="239.2">2</text>
<text x="145.2" y="253.4">1</text>
<text x="164.4" y="253.4">2</text>
<text x="71.4" y="290.2">1</text>
<text x="209" y="290.2">2</text>
<text x="346.6" y="290.2">3</text>
</g>
<g font-size="2.2" fill="#000080">
<text x="100.9" y="16.7">E5V</text>
<text x="368.1" y="16.8">VBUS</text>
<text x="116.8" y="20.4">D1</text>
<text x="379.6" y="18.2">TP2</text>
<text x="18.3" y="28.5">CN4</text>
<text x="48.9" y="28.8">VIN</text>
<text x="99" y="25.5">VBUS</text>
<text x="226.6" y="28.8">3V3</text>
<text x="254.1" y="28.8">VDD</text>
<text x="311.5" y="27.8">CN1</text>
<text x="70.6" y="32">U1</text>
<text x="113.6" y="30.6">DFLS130L</text>
<text x="114.7" y="34.8">R2</text>
<text x="118.2" y="34.8">0R</text>
<text x="131.2" y="34.8">SMD0603B025TF</text>
<text x="167.2" y="32">U2</text>
<text x="216.6" y="32.7">D2</text>
<text x="243.8" y="33.8">JP3</text>
<text x="55" y="39.8">CT1</text>
<text x="109.4" y="40.1">CT2</text>
<text x="138.6" y="41.5">F1</text>
<text x="145.7" y="40.1">CB2</text>
<text x="207.4" y="39.8">CB3</text>
<text x="368.6" y="41.9">GND</text>
<text x="34.9" y="47.2">DC_JACK</text>
<text x="55" y="45.1">10uF</text>
<text x="109.4" y="45.1">10uF</text>
<text x="126" y="43.3">5V</text>
<text x="145.7" y="45.4">1uF</text>
<text x="198.6" y="44">R1</text>
<text x="207.4" y="45.1">1uF</text>
<text x="213.1" y="42.9">DFLS130L</text>
<text x="230.7" y="44">R3</text>
<text x="74.1" y="53.9">AMS1117-5.0</text>
<text x="169" y="53.9">RT9080N-08GJ5</text>
<text x="198.3" y="48.9">51K</text>
<text x="230.7" y="48.6">1K</text>
<text x="242" y="48.9">R13</text>
<text x="248" y="48.9">0R</text>
<text x="350.7" y="48.2">R20</text>
<text x="357" y="48.2">22R</text>
<text x="350.7" y="57.4">R22</text>
<text x="357" y="57.4">22R</text>
<text x="368.3" y="59.7">VBUS</text>
<text x="26.1" y="64.5">GND</text>
<text x="48.3" y="60.9">GND</text>
<text x="102.6" y="60.9">GND</text>
<text x="149.6" y="60.9">GND</text>
<text x="190.5" y="62">R14</text>
<text x="202.8" y="60.9">GND</text>
<text x="232.8" y="63.8">LED1</text>
<text x="190.5" y="66.6">15K</text>
<text x="232.8" y="69.8">RED</text>
<text x="68.4" y="74.7">TP1</text>
<text x="314.3" y="74.3">USB micro-B</text>
<text x="65" y="78.8">VIN</text>
<text x="94.9" y="78.8">GND</text>
<text x="194" y="82.1">GND</text>
<text x="333.7" y="81.4">GND</text>
<text x="226.1" y="92.7">GND</text>
<text x="46.3" y="108.2">3V3</text>
<text x="55.4" y="111.4">CN3</text>
<text x="71" y="108.2">3V3</text>
<text x="136.6" y="110">VDD</text>
<text x="231.1" y="115.3">JP8</text>
<text x="297.5" y="117.7">3V3</text>
<text x="318" y="117">3V3</text>
<text x="131.2" y="128">B2</text>
<text x="302" y="128.7">CB5</text>
<text x="322.1" y="128.7">R11</text>
<text x="370.9" y="131.1">3V3</text>
<text x="154.2" y="133.3">R19</text>
<text x="160.5" y="133.3">0R</text>
<text x="302" y="134.7">0.1uF</text>
<text x="322.1" y="133.6">NC</text>
<text x="330.6" y="134.3">U4</text>
<text x="381.4" y="136.8">R12</text>
<text x="387.3" y="136.8">NC</text>
<text x="154.2" y="146.7">R21</text>
<text x="160.5" y="146.7">NC</text>
<text x="297" y="149.8">GND</text>
<text x="57.5" y="154.4">10X2P</text>
<text x="132.3" y="150.2">R23</text>
<text x="132.3" y="154.8">100K</text>
<text x="70.5" y="161.5">GND</text>
<text x="341.5" y="156.2">EN25QH128A</text>
<text x="233.9" y="164.7">CON3*6</text>
<text x="321" y="163.2">GND</text>
<text x="136.5" y="173.8">GND</text>
<text x="29.4" y="213">3V3</text>
<text x="217.4" y="215.1">3V3</text>
<text x="240.2" y="214.7">J8</text>
<text x="38.5" y="216.2">CN2</text>
<text x="54" y="216.5">E5V</text>
<text x="118.3" y="218.3">3V3</text>
<text x="328.1" y="216.5">T1</text>
<text x="356.3" y="216.5">T2</text>
<text x="71.3" y="226">R15</text>
<text x="76.2" y="226">0R</text>
<text x="128.4" y="223.9">R26</text>
<text x="134.4" y="223.9">1K</text>
<text x="148.5" y="222.2">LED2</text>
<text x="158" y="222.2">RED</text>
<text x="128.4" y="238">R27</text>
<text x="134.4" y="238">1K</text>
<text x="147.8" y="236.3">LED3 YELLOW</text>
<text x="240.9" y="236.3">Header 4</text>
<text x="329.5" y="237.7">GND</text>
<text x="357.7" y="237.7">GND</text>
<text x="39.2" y="241.6">CON10A</text>
<text x="61.7" y="242.3">R10</text>
<text x="76.6" y="242.3">R9</text>
<text x="28.9" y="248.6">GND</text>
<text x="60.7" y="246.8">470R</text>
<text x="76.6" y="246.8">470R</text>
<text x="148.5" y="250.4">LED4 GREEN</text>
<text x="128.4" y="252.1">R28</text>
<text x="134.4" y="252.1">1K</text>
</g>
<g font-size="2.2">
<text x="225.8" y="23.5">JP3 for MCU current measurement</text>
<text x="225.8" y="20">Default:R13 ON</text>
<text x="377.8" y="36.6">For Test</text>
<text x="75.8" y="82.5">For Test</text>
</g>
<g font-size="2.2" fill="#00f">
<text x="361.2" y="28.1">USB_P</text>
<text x="361.2" y="24.6">USB_M</text>
<text x="338.7" y="53.5">USB_M</text>
<text x="338.7" y="50">USB_P</text>
<text x="368.3" y="50">USB_DP</text>
<text x="368.3" y="53.5">USB_DM</text>
<text x="20.1" y="119.5">PB4</text>
<text x="34.2" y="119.5">JTRST</text>
<text x="213.4" y="118.8">SPIM_SCK</text>
<text x="252.2" y="118.8">PB1_E</text>
<text x="20.1" y="123">PA15</text>
<text x="34.2" y="123">JDI</text>
<text x="213.4" y="125.8">SPIM_NSS</text>
<text x="220.5" y="122.3">PB1</text>
<text x="252.2" y="125.8">PA8_E</text>
<text x="20.1" y="126.6">PA13</text>
<text x="20.1" y="130.1">PA14</text>
<text x="34.2" y="126.6">JTMS</text>
<text x="34.2" y="130.1">JTCK</text>
<text x="220.5" y="129.4">PA8</text>
<text x="19.8" y="137.1">PB3</text>
<text x="33.9" y="137.1">JDO</text>
<text x="167.2" y="135.4">PA0</text>
<text x="213.4" y="132.9">SPIM_IO0</text>
<text x="220.5" y="136.4">PB10</text>
<text x="252.2" y="132.9">PB10_E</text>
<text x="34.2" y="140.7">NRST</text>
<text x="167.2" y="142.4">PC13</text>
<text x="213.4" y="140">SPIM_IO1</text>
<text x="220.5" y="143.5">PB11</text>
<text x="252.2" y="140">PB11_E</text>
<text x="308" y="142.4">SPIM_IO1</text>
<text x="308" y="138.9">SPIM_NSS</text>
<text x="372.9" y="142.4">SPIM_IO3</text>
<text x="213.4" y="147">SPIM_IO2</text>
<text x="252.2" y="147">PB7_E</text>
<text x="308" y="146">SPIM_IO2</text>
<text x="372.9" y="149.5">SPIM_IO0</text>
<text x="372.9" y="146">SPIM_SCK</text>
<text x="213.4" y="154.1">SPIM_IO3</text>
<text x="220.5" y="150.5">PB7</text>
<text x="252.2" y="154.1">PB6_E</text>
<text x="220.5" y="157.6">PB6</text>
<text x="14.5" y="227.8">PA14</text>
<text x="14.5" y="224.3">PA13</text>
<text x="24" y="227.8">SWCLK</text>
<text x="24" y="224.3">SWDIO</text>
<text x="57.9" y="224.3">BOOT0</text>
<text x="57.9" y="227.8">SWO</text>
<text x="84.3" y="227.8">PB3</text>
<text x="172.5" y="226">PD13</text>
<text x="219.4" y="222.9">USART1_TX</text>
<text x="219.4" y="226.4">USART1_RX</text>
<text x="14.5" y="231.3">NRST</text>
<text x="57.9" y="231.3">ATLK_TX</text>
<text x="219.4" y="229.9">GND</text>
<text x="57.9" y="234.9">ATLK_RX</text>
<text x="172.5" y="240.1">PD14</text>
<text x="75.8" y="253.2">USART1_RX</text>
<text x="75.8" y="257.8">USART1_TX</text>
<text x="172.2" y="254.3">PD15</text>
</g>
<g font-size="2.2" fill="#a00000">
<text x="22.6" y="31.8">GND</text>
<text x="33.5" y="31.8">VCC</text>
<text x="231.5" y="60.6" transform="rotate(-90 231.5 60.6)">+</text>
<text x="146" y="224.8">+</text>
<text x="146" y="238.9">+</text>
<text x="146" y="253">+</text>
</g>
<text font-size="2.2" fill="#f0f" x="347.5" y="44.8">Close to slot</text>
<g font-size="1.9" fill="#a00000">
<text x="320.9" y="35.1">Chassis</text>
<text x="320.9" y="38.6">Chassis</text>
<text x="321.7" y="45.3">GND</text>
<text x="323.5" y="52.3">D+</text>
<text x="324" y="48.8">ID</text>
<text x="320.7" y="59.4">VBUS</text>
<text x="323.9" y="55.9">D-</text>
<text x="320.9" y="66.4">Chassis</text>
<text x="320.9" y="70">Chassis</text>
</g>
</svg>
